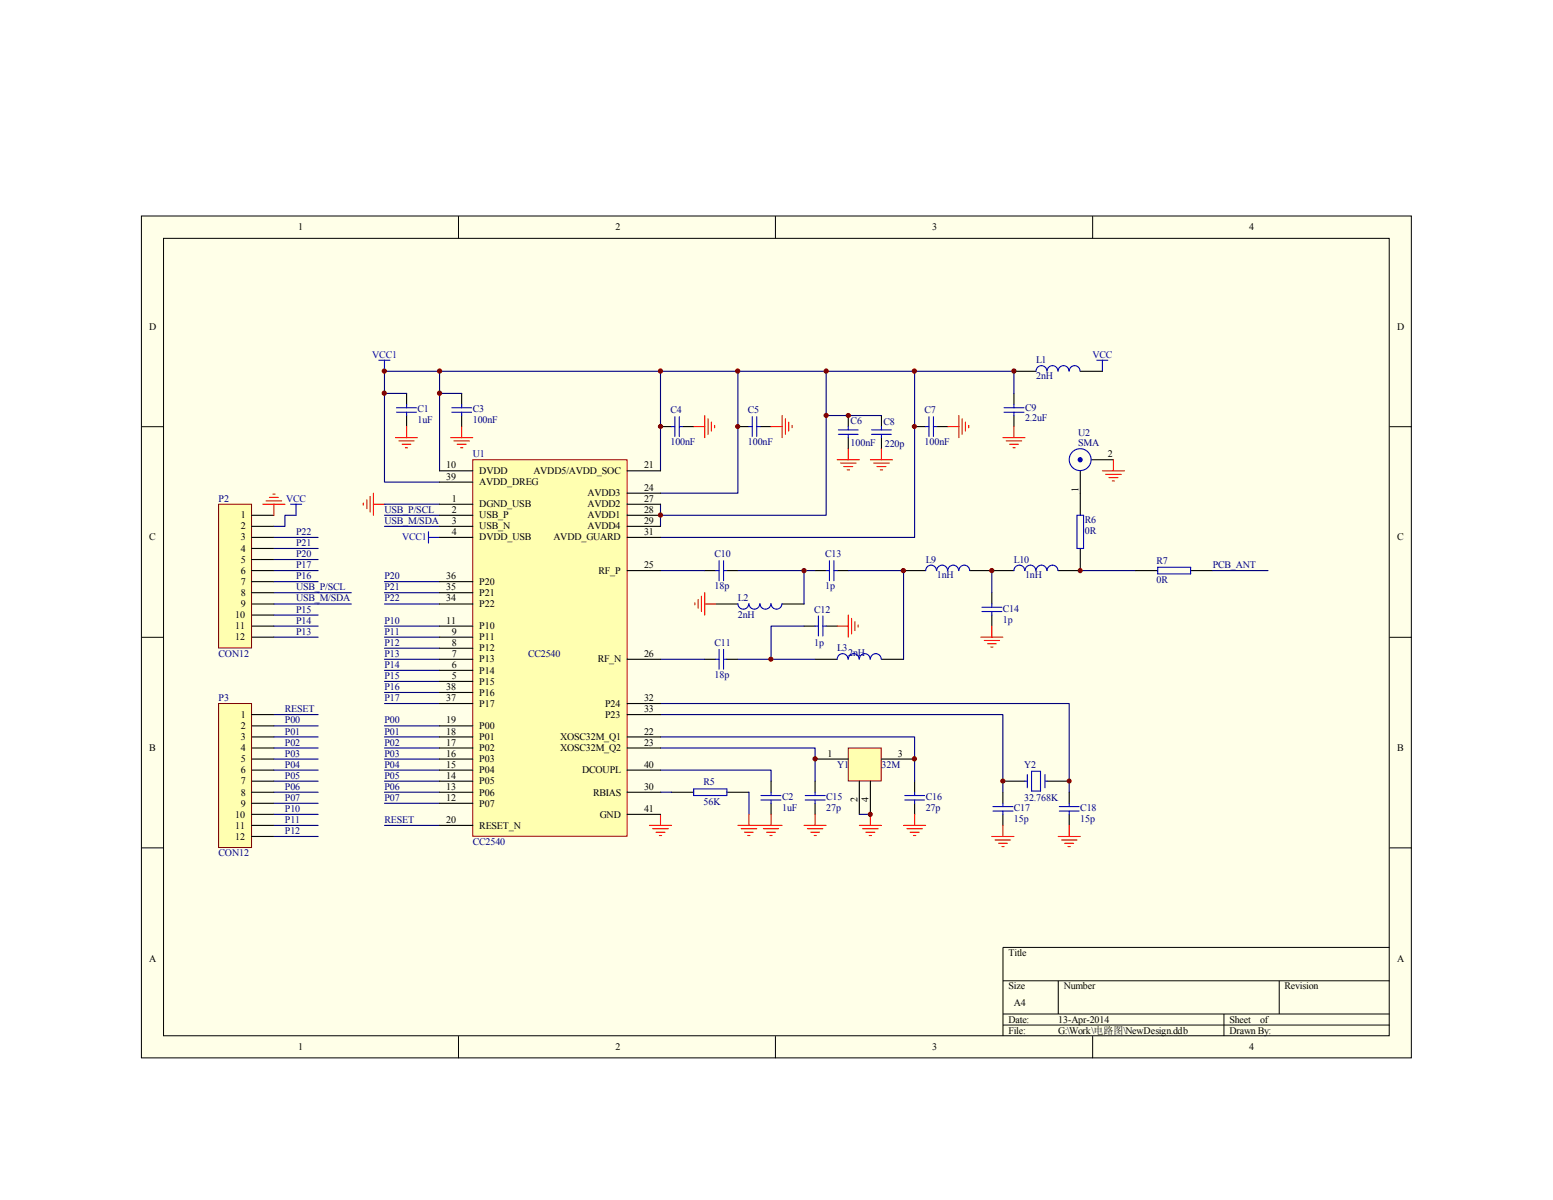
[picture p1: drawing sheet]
<svg xmlns="http://www.w3.org/2000/svg" width="279mm" height="216mm" viewBox="0 0 279 216" stroke-linecap="round" stroke-linejoin="round" font-family="sans-serif">
<path d="M25.4 38.9h228.5v151.4h-228.5z" fill="#ffffe8"/>
<g fill="none" stroke="#000" stroke-width=".18">
<path d="M25.4 38.9h228.5v151.4h-228.5zM82.5 38.9v4M139.5 38.9v4M196.6 38.9v4M29.4 42.9h220.5v143.5h-220.5zM25.5 76.8h3.9M250 76.8h4M25.5 114.7h3.9M250 114.7h4M25.5 152.5h3.9M250 152.5h4M180.4 176.5h69.6"/>
<path d="M190.4 176.5v5.9M230.1 176.5v5.9M250 170.5h-69.6v15.9M82.5 186.4v4M139.5 186.4v4M180.4 182.4h69.6M180.4 184.4h69.6M196.6 186.4v4M220.2 182.4v4"/>
</g>
<g fill="none" stroke="#000080" stroke-width=".2">
<path d="M69.2 70.8h4M79.1 70.8h4M79.1 66.8v17.9M118.8 66.8v17.9M132.8 66.8v21.9h-14M148.6 66.8v25.9h-29.8M148.6 74.8h10M164.5 66.8v29.9h-45.7M182.4 70.8v-4h-113.2v19.9h9.9M118.8 90.7v4M69.2 104.6h9.9M69.2 106.6h9.9"/>
<path d="M69.2 108.7h9.9M69.2 112.6h9.9M69.2 114.6h9.9M69.2 116.6h9.9M69.2 118.6h9.9M118.8 118.6h8M69.2 120.6h9.9M69.2 122.6h9.9M69.2 124.6h9.9M69.2 126.6h9.9M69.2 130.6h9.9M69.2 132.6h9.9"/>
<path d="M69.2 134.6h9.9M69.2 136.6h9.9M69.2 138.6h9.9M118.8 138.6h19.9v1.9M69.2 140.5h9.9M69.2 142.5h9.9M69.2 144.5h9.9M69.2 148.5h9.9M118.8 142.5h2M134.7 142.5v4"/>
</g>
<g fill="none" stroke="#000" stroke-width=".2">
<path d="M73.2 70.8v2M73.2 74.8v2M83.1 70.8v2M83.1 74.8v2M118.8 76.8h2M122.8 76.8h2M132.8 76.8h1.9M136.7 76.8h2M152.6 74.8v2M152.6 78.7v2M158.6 74.8v2M158.6 78.7v2"/>
<path d="M164.5 76.8h2M168.5 76.8h2M182.4 66.8h4M182.4 70.8v2M182.4 74.8v2M194.4 66.8h3.9M126.8 102.7h2M126.8 118.6h2M128.8 108.7h4M130.8 102.7h2M130.8 118.6h2M140.7 108.7h4"/>
<path d="M144.7 112.6h1.9M146.6 102.7h2M146.6 118.6h4M148.6 112.6h2M150.6 102.7h2M158.6 118.6h4M178.4 106.6v2.1M178.4 110.7v1.9M120.8 142.5h4M130.8 142.5h3.9M138.7 140.5v2M138.7 144.5v2"/>
<path d="M146.6 140.5v2M146.6 144.5v2M164.5 140.5v2M164.5 144.5v2M180.4 140.5h4M180.4 142.5v2M180.4 146.5v2M188.4 140.5h4M192.4 142.5v2M192.4 146.5v2"/>
</g>
<g fill="none" stroke="#00f" stroke-width=".2">
<path d="M71.3 73.4h3.6M71.3 74.2h3.6M73.2 72.8v.6M73.2 74.2v.6M81.3 73.4h3.5M81.3 74.2h3.5M83.1 72.8v.6M83.1 74.2v.6M120.8 76.8h.6M121.4 75v3.5M122.2 76.8h.6M122.2 75v3.5"/>
<path d="M134.7 76.8h.6M135.3 75v3.5M136.1 76.8h.6M136.1 75v3.5M150.8 78.1h3.6M150.8 77.3h3.6M152.6 76.8v.5M152.6 78.1v.6M156.8 78.1h3.6M156.8 77.3h3.6M158.6 76.8v.5M158.6 78.1v.6"/>
<path d="M166.5 76.8h.6M167.1 75v3.5M167.9 76.8h.6M167.9 75v3.5M180.6 73.4h3.6M180.6 74.2h3.6M182.4 72.8v.6M182.4 74.2v.6M186.4 66.8a.97 .97 0 0 1 1-1 .97 .97 0 0 1 .9 1M188.4 66.8a.97 .97 0 0 1 1-1 .97 .97 0 0 1 .9 1M190.4 66.8a.97 .97 0 0 1 .9-1 .97 .97 0 0 1 1 1M192.4 66.8a.97 .97 0 0 1 .9-1 .97 .97 0 0 1 1 1"/>
<path d="M197.3 64.8h2M198.3 64.8v2M128.8 102.7h.6M128.8 118.6h.6M129.4 100.9v3.6M129.4 116.8v3.6M130.2 102.7h.6M130.2 100.9v3.6M130.2 116.8v3.6M130.2 118.6h.6M132.8 108.6a.97 .97 0 0 0 .9 1 .97 .97 0 0 0 1-1M134.7 108.6a.97 .97 0 0 0 1 1 .97 .97 0 0 0 1-1"/>
<path d="M136.7 108.6a.97 .97 0 0 0 1 1 .97 .97 0 0 0 1-1M138.7 108.6a.97 .97 0 0 0 1 1 .97 .97 0 0 0 1-1M146.6 112.6h.6M147.2 110.8v3.6M148 112.6h.6M148 110.8v3.6M148.6 102.7h.6M149.2 100.9v3.6M150 102.7h.6M150 100.9v3.6M150.6 118.6a.97 .97 0 0 1 1-1 .97 .97 0 0 1 1 1M152.6 118.6a.97 .97 0 0 1 1-1 .97 .97 0 0 1 1 1"/>
<path d="M154.6 118.6a.97 .97 0 0 1 1-1 .97 .97 0 0 1 .9 1M156.6 118.6a.97 .97 0 0 1 1-1 .97 .97 0 0 1 .9 1M176.7 110h3.6M176.7 109.3h3.6M178.4 108.7v.6M178.4 110v.7M184.8 139.4v2.3M185.6 138.8h1.6v3.5h-1.6zM188 139.4v2.3M124.8 141.9h6v1.2h-6zM136.9 143.1h3.6M136.9 143.9h3.6"/>
<path d="M138.7 142.5v.6M138.7 143.9v.6M144.9 143.1h3.6M144.9 143.9h3.6M146.6 142.5v.6M146.6 143.9v.6M162.8 143.1h3.5M162.8 143.9h3.5M164.5 142.5v.6M164.5 143.9v.6M178.6 145.1h3.6M178.6 145.9h3.6"/>
<path d="M180.4 144.5v.6M180.4 145.9v.6M184.4 140.5h.4M188 140.5h.4M190.6 145.1h3.5M190.6 145.9h3.5M192.4 144.5v.6M192.4 145.9v.6"/>
</g>
<g fill="none" stroke="#f00" stroke-width=".2">
<path d="M71.2 78.7h3.9M71.8 79.3h2.7M72.3 79.9h1.6M73.2 76.8v1.9M81.1 78.7h3.9M81.7 79.3h2.8M82.3 79.9h1.6M83.1 76.8v1.9M124.8 76.8h2M126.8 74.8v3.9M127.4 75.4v2.7M128 75.9v1.7"/>
<path d="M128.6 76.5v.5M138.7 76.8h2M140.7 74.8v3.9M141.3 75.4v2.7M141.9 75.9v1.7M142.5 76.5v.5M170.5 76.8h2M172.5 74.8v3.9M173.1 75.4v2.7M173.7 75.9v1.7M174.3 76.5v.5M180.4 78.7h4"/>
<path d="M181 79.3h2.8M181.7 79.9h1.5M182.4 76.8v1.9M65.4 90.5v.4M66 89.9v1.6M66.6 89.3v2.8M67.2 88.7v4M67.2 90.7h2M72.9 80.6h.4M82.9 80.6h.4M150.6 82.7h4M151.2 83.3h2.8"/>
<path d="M151.8 83.9h1.6M152.4 84.5h.4M152.6 80.7v2M156.6 82.7h4M157.2 83.3h2.8M157.8 83.9h1.6M158.4 84.5h.4M158.6 80.7v2M182.2 80.6h.4M116.8 148.5h4M117.4 149.1h2.8M118 149.7h1.6"/>
<path d="M118.6 150.3h.4M118.8 146.5v2M132.8 148.5h7.9M133.4 149.1h2.7M133.9 149.7h1.6M134.5 150.3h.4M134.7 146.5v2M137.3 149.1h2.8M137.9 149.7h1.6M138.5 150.3h.4M138.7 146.5v2M144.7 148.5h3.9"/>
<path d="M145.2 149.1h2.8M145.9 149.7h1.5M146.5 150.3h.4M146.6 146.5v2M162.6 148.5h3.9M163.2 149.1h2.7M163.7 149.7h1.7M164.3 150.3h.5M164.5 146.5v2M178.4 150.5h4M179 151.1h2.8M179.7 151.7h1.5"/>
<path d="M180.3 152.3h.3M180.4 148.5v2M190.4 150.5h4M191 151.1h2.8M191.6 151.7h1.6M192.2 152.3h.4M192.4 148.5v2"/>
</g>
<path d="M39.4 126.6h5.9v25.9h-5.9z" fill="#ffffb0"/>
<path d="M39.3 126.6h6v25.9h-6z" fill="none" stroke="#800000" stroke-width=".18"/>
<path d="M45.3 128.6h4M45.3 130.6h4M45.3 132.6h4M45.3 134.6h4M45.3 136.6h4M45.3 138.6h4M45.3 140.5h4M45.3 142.5h4M45.3 144.5h4M45.3 146.5h4M45.3 148.5h4M45.3 150.5h4" fill="none" stroke="#000" stroke-width=".2"/>
<g fill="none" stroke="#000080" stroke-width=".2">
<path d="M69.2 90.7h9.9M69.2 92.7h9.9M69.2 94.7h9.9M49.3 128.6h7.9M49.3 130.6h7.9M49.3 132.6h7.9M49.3 134.6h7.9M49.3 136.6h7.9M49.3 138.6h7.9M49.3 140.5h7.9M49.3 142.5h7.9M49.3 144.5h7.9"/>
<path d="M49.3 146.5h7.9M49.3 148.5h7.9M49.3 150.5h7.9"/>
</g>
<path d="M39.4 90.8h5.9v25.8h-5.9z" fill="#ffffb0"/>
<path d="M39.3 90.7h6v25.9h-6z" fill="none" stroke="#800000" stroke-width=".18"/>
<g fill="none" stroke="#000" stroke-width=".2">
<path d="M45.3 92.7h4M45.3 94.7h4M45.3 96.7h4M45.3 98.7h4M45.3 100.7h4M45.3 102.7h4M45.3 104.6h4M45.3 106.6h4M45.3 108.7h4M45.3 110.7h4M45.3 112.6h4M45.3 114.6h4"/>
<path d="M162.6 102.7h3.9M174.5 102.7h7.9M190.4 102.7h4"/>
</g>
<g fill="none" stroke="#000080" stroke-width=".2">
<path d="M49.3 100.7h7.9M49.3 102.7h7.9M49.3 104.6h7.9M49.3 106.6h7.9M49.3 108.7h7.9M49.3 110.7h7.9M49.3 112.6h7.9M49.3 114.6h7.9M118.8 102.7h8M132.8 102.7h13.8M132.8 118.6h13.8M144.7 112.6h-6v6"/>
<path d="M144.7 102.7v6M152.6 102.7h10v15.9M178.4 102.7v3.9"/>
</g>
<g fill="none" stroke="#f00" stroke-width=".2">
<path d="M47.3 90.7h4M47.9 90.1h2.8M48.5 89.5h1.6M49.1 88.9h.4M49.3 90.7v2M125 108.5v.3M125.6 107.9v1.5M126.2 107.3v2.7M126.8 106.6v4.1M126.8 108.7h2M150.6 112.6h2M152.6 110.7v3.9"/>
<path d="M153.2 111.3v2.7M153.8 111.8v1.7M154.4 112.4v.4M176.4 114.6h4M177.1 115.2h2.7M177.7 115.8h1.5M178.3 116.4h.3M178.4 112.6v2"/>
</g>
<g fill="none" stroke="#00f" stroke-width=".2">
<path d="M68.2 64.8h1.9M69.2 64.8v2M52.3 90.7h2M53.3 90.7v2M77.1 95.7v2M77.1 96.7h2M166.5 102.7a.97 .97 0 0 1 1-1 .97 .97 0 0 1 1 1M168.5 102.7a.97 .97 0 0 1 1-1 .97 .97 0 0 1 1 1M170.5 102.7a.97 .97 0 0 1 1-1 .97 .97 0 0 1 1 1M172.5 102.7a.97 .97 0 0 1 1-1 .97 .97 0 0 1 1 1M182.4 102.7a.97 .97 0 0 1 1-1 .97 .97 0 0 1 1 1M184.4 102.7a.97 .97 0 0 1 1-1 .97 .97 0 0 1 1 1"/>
<path d="M186.4 102.7a.97 .97 0 0 1 1-1 .97 .97 0 0 1 .9 1M188.4 102.7a.97 .97 0 0 1 1-1 .97 .97 0 0 1 .9 1"/>
</g>
<g fill="#800000" stroke="#800000" stroke-width=".18">
<circle cx="79.1" cy="66.8" r=".38"/>
<circle cx="164.5" cy="66.8" r=".38"/>
<circle cx="118.8" cy="66.8" r=".38"/>
<circle cx="132.7" cy="66.8" r=".38"/>
<circle cx="148.6" cy="66.8" r=".38"/>
<circle cx="118.8" cy="76.7" r=".37"/>
<circle cx="132.7" cy="76.7" r=".37"/>
<circle cx="152.6" cy="74.7" r=".37"/>
<circle cx="164.5" cy="76.7" r=".37"/>
<circle cx="69.1" cy="66.8" r=".38"/>
<circle cx="69.1" cy="70.7" r=".38"/>
<circle cx="79.1" cy="70.7" r=".38"/>
<circle cx="148.6" cy="74.7" r=".37"/>
<circle cx="144.7" cy="102.7" r=".38"/>
<circle cx="162.5" cy="102.7" r=".38"/>
<circle cx="178.4" cy="102.7" r=".38"/>
<circle cx="138.7" cy="118.6" r=".37"/>
</g>
<path d="M152.7 134.6h5.8v5.9h-5.8z" fill="#ffffb0"/>
<path d="M152.6 134.6h5.9v5.9h-5.9z" fill="none" stroke="#800000" stroke-width=".18"/>
<path d="M146.6 136.6h6M158.6 136.6h5.9M154.6 140.5v6M156.6 140.5v6" fill="none" stroke="#000" stroke-width=".2"/>
<path d="M194.4 102.7h9.9M118.8 128.6h61.6v13.9M118.8 126.6h73.6v15.9M118.8 134.6h27.8v5.9M118.8 132.6h45.7v7.9M154.6 146.5h2" fill="none" stroke="#000080" stroke-width=".2"/>
<path d="M154.6 148.5h4M155.2 149.1h2.8M155.8 149.7h1.6M156.4 150.3h.4M156.6 146.5v2" fill="none" stroke="#f00" stroke-width=".2"/>
<g fill="#800000" stroke="#800000" stroke-width=".18">
<circle cx="192.3" cy="140.5" r=".36"/>
<circle cx="180.4" cy="140.5" r=".37"/>
<circle cx="146.6" cy="136.5" r=".38"/>
<circle cx="164.5" cy="136.5" r=".38"/>
<circle cx="156.6" cy="146.5" r=".37"/>
</g>
<path d="M85.1 82.8h27.7v67.7h-27.7z" fill="#ffffb0"/>
<path d="M85 82.7h27.8v67.8h-27.8z" fill="none" stroke="#800000" stroke-width=".18"/>
<g fill="none" stroke="#000" stroke-width=".2">
<path d="M79.1 84.7h5.9M79.1 86.7h5.9M79.1 90.7h5.9M79.1 92.7h5.9M79.1 94.7h5.9M79.1 96.7h5.9M112.9 84.7h5.9M112.9 90.7h5.9M112.9 92.7h5.9M112.9 94.7h5.9M112.9 96.7h5.9M112.9 88.7h5.9"/>
<path d="M194.4 84.7v8M194.4 98.7v4M196.3 82.7h4M79.1 104.6h5.9M79.1 106.6h5.9M79.1 108.7h5.9M79.1 112.6h5.9M79.1 114.6h5.9M79.1 116.6h5.9M79.1 118.6h5.9M112.9 118.6h5.9M112.9 102.7h5.9"/>
<path d="M204.3 102.7h4M214.2 102.7h4M79.1 120.6h5.9M79.1 122.6h5.9M79.1 124.6h5.9M79.1 126.6h5.9M79.1 130.6h5.9M79.1 132.6h5.9M79.1 134.6h5.9M79.1 136.6h5.9M79.1 138.6h5.9M112.9 126.6h5.9"/>
<path d="M112.9 132.6h5.9M112.9 134.6h5.9M112.9 138.6h5.9M112.9 128.6h5.9M79.1 140.5h5.9M79.1 142.5h5.9M79.1 144.5h5.9M79.1 148.5h5.9M112.9 142.5h5.9M112.9 146.5h5.9"/>
</g>
<g fill="#800000" stroke="#800000" stroke-width=".18">
<circle cx="118.8" cy="92.7" r=".38"/>
<circle cx="182.4" cy="66.8" r=".38"/>
<circle cx="194.3" cy="102.7" r=".37"/>
</g>
<path d="M49.3 96.7h7.9M49.3 98.7h7.9M53.3 92.7h-2v2h-2M57.2 106.6h6M57.2 108.7h6M218.2 102.7h9.9" fill="none" stroke="#000080" stroke-width=".2"/>
<g fill="none" stroke="#00f" stroke-width=".2">
<path d="M193.8 92.7h1.1v6h-1.1zM208.3 102.1h5.9v1.2h-5.9z"/>
<circle cx="194.3" cy="82.7" r="1.97"/>
</g>
<circle cx="194.3" cy="82.7" r=".37" fill="#00f" stroke="#00f" stroke-width=".2"/>
<path d="M198.3 84.7h4M198.9 85.3h2.8M199.5 85.9h1.6M200.1 86.5h.4M200.3 82.7v2" fill="none" stroke="#f00" stroke-width=".2"/>
<g font-size="1.8">
<text x="53.6" y="41.4">1</text>
<text x="110.7" y="41.4">2</text>
<text x="167.7" y="41.4">3</text>
<text x="224.8" y="41.4">4</text>
<text x="26.8" y="59.4">D</text>
<text x="251.4" y="59.4">D</text>
<text x="199.3" y="82.3">2</text>
<text x="80.3" y="84.3">10</text>
<text x="80.3" y="86.3">39</text>
<text x="86.2" y="85.3">DVDD</text>
<text x="86.2" y="87.3">AVDD_DREG</text>
<text x="96" y="85.3">AVDD5/AVDD_SOC</text>
<text x="105.7" y="89.3">AVDD3</text>
<text x="115.9" y="84.3">21</text>
<text x="115.9" y="88.3">24</text>
<text x="194" y="88.5" transform="rotate(-90 194 88.5)">1</text>
<text x="43.3" y="93.3">1</text>
<text x="43.3" y="95.2">2</text>
<text x="81.3" y="90.3">1</text>
<text x="81.3" y="92.3">2</text>
<text x="81.3" y="94.3">3</text>
<text x="86.2" y="91.3">DGND_USB</text>
<text x="86.2" y="93.3">USB_P</text>
<text x="86.2" y="95.2">USB_N</text>
<text x="105.7" y="91.3">AVDD2</text>
<text x="105.7" y="93.3">AVDD1</text>
<text x="105.7" y="95.2">AVDD4</text>
<text x="115.9" y="90.3">27</text>
<text x="115.9" y="92.3">28</text>
<text x="115.9" y="94.3">29</text>
<text x="26.8" y="97.2">C</text>
<text x="43.3" y="97.2">3</text>
<text x="43.3" y="99.3">4</text>
<text x="43.3" y="101.3">5</text>
<text x="81.3" y="96.3">4</text>
<text x="86.2" y="97.2">DVDD_USB</text>
<text x="99.6" y="97.2">AVDD_GUARD</text>
<text x="115.9" y="96.3">31</text>
<text x="251.4" y="97.2">C</text>
<text x="43.3" y="103.2">6</text>
<text x="43.3" y="105.2">7</text>
<text x="43.3" y="107.2">8</text>
<text x="80.3" y="104.2">36</text>
<text x="80.3" y="106.2">35</text>
<text x="86.2" y="105.2">P20</text>
<text x="86.2" y="107.2">P21</text>
<text x="107.7" y="103.2">RF_P</text>
<text x="115.9" y="102.2">25</text>
<text x="42.3" y="111.2">10</text>
<text x="42.3" y="113.2">11</text>
<text x="43.3" y="109.2">9</text>
<text x="80.3" y="108.2">34</text>
<text x="80.3" y="112.2">11</text>
<text x="86.2" y="109.2">P22</text>
<text x="86.2" y="113.2">P10</text>
<text x="42.3" y="115.2">12</text>
<text x="81.3" y="114.2">9</text>
<text x="81.3" y="116.2">8</text>
<text x="81.3" y="118.2">7</text>
<text x="86.2" y="115.2">P11</text>
<text x="86.2" y="117.2">P12</text>
<text x="86.2" y="119.2">P13</text>
<text x="107.5" y="119.2">RF_N</text>
<text x="115.9" y="118.2">26</text>
<text x="80.3" y="124.2">38</text>
<text x="81.3" y="120.2">6</text>
<text x="81.3" y="122.2">5</text>
<text x="86.2" y="121.2">P14</text>
<text x="86.2" y="123.2">P15</text>
<text x="86.2" y="125.2">P16</text>
<text x="43.3" y="129.2">1</text>
<text x="43.3" y="131.1">2</text>
<text x="80.3" y="126.1">37</text>
<text x="80.3" y="130.1">19</text>
<text x="86.2" y="127.2">P17</text>
<text x="86.2" y="131.1">P00</text>
<text x="108.9" y="127.2">P24</text>
<text x="108.9" y="129.2">P23</text>
<text x="115.9" y="126.1">32</text>
<text x="115.9" y="128.1">33</text>
<text x="26.8" y="135.1">B</text>
<text x="43.3" y="133.1">3</text>
<text x="43.3" y="135.1">4</text>
<text x="43.3" y="137.1">5</text>
<text x="80.3" y="132.2">18</text>
<text x="80.3" y="134.2">17</text>
<text x="80.3" y="136.1">16</text>
<text x="86.2" y="133.1">P01</text>
<text x="86.2" y="135.1">P02</text>
<text x="86.2" y="137.1">P03</text>
<text x="100.8" y="133.1">XOSC32M_Q1</text>
<text x="100.8" y="135.1">XOSC32M_Q2</text>
<text x="115.9" y="132.2">22</text>
<text x="115.9" y="134.2">23</text>
<text x="148.8" y="136.1">1</text>
<text x="161.6" y="136.1">3</text>
<text x="251.4" y="135.1">B</text>
<text x="43.3" y="139.1">6</text>
<text x="43.3" y="141.1">7</text>
<text x="43.3" y="143.1">8</text>
<text x="80.3" y="138.1">15</text>
<text x="80.3" y="140.1">14</text>
<text x="80.3" y="142.1">13</text>
<text x="86.2" y="139.1">P04</text>
<text x="86.2" y="141.1">P05</text>
<text x="86.2" y="143.1">P06</text>
<text x="104.7" y="139.1">DCOUPL</text>
<text x="106.7" y="143.1">RBIAS</text>
<text x="115.9" y="138.1">40</text>
<text x="115.9" y="142.1">30</text>
<text x="42.3" y="147.1">10</text>
<text x="42.3" y="149.1">11</text>
<text x="43.3" y="145.1">9</text>
<text x="80.3" y="144.1">12</text>
<text x="80.3" y="148.1">20</text>
<text x="86.2" y="145.1">P07</text>
<text x="86.2" y="149.1">RESET_N</text>
<text x="107.9" y="147.1">GND</text>
<text x="115.9" y="146.1">41</text>
<text x="154.3" y="144.3" transform="rotate(-90 154.3 144.3)">2</text>
<text x="156.3" y="144.3" transform="rotate(-90 156.3 144.3)">4</text>
<text x="42.3" y="151.1">12</text>
<text x="26.8" y="173">A</text>
<text x="181.4" y="172">Title</text>
<text x="251.4" y="173">A</text>
<text x="181.4" y="178">Size</text>
<text x="191.4" y="178">Number</text>
<text x="231.1" y="178">Revision</text>
<text x="181.4" y="184">Date:</text>
<text x="181.4" y="186">File:</text>
<text x="182.4" y="181">A4</text>
<text x="190.4" y="184">13-Apr-2014</text>
<text x="190.4" y="186">G:\Work\电路图\NewDesign.ddb</text>
<text x="221.2" y="184">Sheet</text>
<text x="221.2" y="186">Drawn By:</text>
<text x="226.7" y="184">of</text>
<text x="53.6" y="189">1</text>
<text x="110.7" y="189">2</text>
<text x="167.7" y="189">3</text>
<text x="224.8" y="189">4</text>
</g>
<g font-size="1.8" fill="#00f">
<text x="67" y="64.3">VCC1</text>
<text x="196.6" y="64.3">VCC</text>
<text x="51.5" y="90.3">VCC</text>
<text x="72.4" y="97.2">VCC1</text>
</g>
<g font-size="1.8" fill="#000080">
<text x="186.4" y="65.4">L1</text>
<text x="186.4" y="68.2">2nH</text>
<text x="75.1" y="74.1">C1</text>
<text x="75.1" y="76.1">1uF</text>
<text x="85.1" y="74.1">C3</text>
<text x="85.1" y="76.1">100nF</text>
<text x="120.6" y="74.3">C4</text>
<text x="134.5" y="74.3">C5</text>
<text x="153" y="76.3">C6</text>
<text x="159" y="76.5">C8</text>
<text x="166.3" y="74.3">C7</text>
<text x="184.4" y="73.9">C9</text>
<text x="184.4" y="75.7">2.2uF</text>
<text x="85.1" y="82.3">U1</text>
<text x="120.6" y="80.1">100nF</text>
<text x="134.5" y="80.1">100nF</text>
<text x="153" y="80.3">100nF</text>
<text x="159.2" y="80.5">220p</text>
<text x="166.3" y="80.1">100nF</text>
<text x="194" y="78.5">U2</text>
<text x="194" y="80.3">SMA</text>
<text x="39.3" y="90.3">P2</text>
<text x="69.2" y="92.3">USB_P/SCL</text>
<text x="69.2" y="94.3">USB_M/SDA</text>
<text x="195.2" y="94.1">R6</text>
<text x="53.3" y="96.3">P22</text>
<text x="53.3" y="100.2">P20</text>
<text x="53.3" y="98.3">P21</text>
<text x="128.6" y="100.2">C10</text>
<text x="148.5" y="100.2">C13</text>
<text x="166.5" y="101.3">L9</text>
<text x="182.4" y="101.3">L10</text>
<text x="195.2" y="96.1">0R</text>
<text x="208.1" y="101.4">R7</text>
<text x="53.3" y="104.2">P16</text>
<text x="53.3" y="102.2">P17</text>
<text x="53.3" y="106.2">USB_P/SCL</text>
<text x="69.2" y="104.2">P20</text>
<text x="69.2" y="106.2">P21</text>
<text x="128.6" y="106">18p</text>
<text x="148.5" y="106">1p</text>
<text x="168.5" y="104.1">1nH</text>
<text x="184.4" y="104.1">1nH</text>
<text x="208.1" y="104.8">0R</text>
<text x="218.2" y="102.2">PCB_ANT</text>
<text x="53.3" y="112.2">P14</text>
<text x="53.3" y="110.2">P15</text>
<text x="53.3" y="108.2">USB_M/SDA</text>
<text x="69.2" y="108.2">P22</text>
<text x="69.2" y="112.2">P10</text>
<text x="132.8" y="108.2">L2</text>
<text x="132.8" y="111.2">2nH</text>
<text x="146.5" y="110.2">C12</text>
<text x="180.4" y="110">C14</text>
<text x="180.4" y="112">1p</text>
<text x="39.3" y="118.2">CON12</text>
<text x="53.3" y="114.2">P13</text>
<text x="69.2" y="114.2">P11</text>
<text x="69.2" y="116.2">P12</text>
<text x="69.2" y="118.2">P13</text>
<text x="95" y="118.2">CC2540</text>
<text x="128.6" y="116.2">C11</text>
<text x="146.5" y="116.2">1p</text>
<text x="150.6" y="117.2">L3</text>
<text x="152.6" y="118">2nH</text>
<text x="69.2" y="120.2">P14</text>
<text x="69.2" y="122.2">P15</text>
<text x="69.2" y="124.2">P16</text>
<text x="128.6" y="122">18p</text>
<text x="39.3" y="126.1">P3</text>
<text x="51.3" y="128.1">RESET</text>
<text x="51.3" y="130.1">P00</text>
<text x="69.2" y="126.1">P17</text>
<text x="69.2" y="130.1">P00</text>
<text x="51.3" y="132.2">P01</text>
<text x="51.3" y="134.2">P02</text>
<text x="51.3" y="136.1">P03</text>
<text x="69.2" y="132.2">P01</text>
<text x="69.2" y="134.2">P02</text>
<text x="69.2" y="136.1">P03</text>
<text x="51.3" y="138.1">P04</text>
<text x="51.3" y="140.1">P05</text>
<text x="51.3" y="142.1">P06</text>
<text x="69.2" y="138.1">P04</text>
<text x="69.2" y="140.1">P05</text>
<text x="69.2" y="142.1">P06</text>
<text x="126.6" y="141.3">R5</text>
<text x="140.7" y="143.9">C2</text>
<text x="148.6" y="143.9">C15</text>
<text x="150.6" y="138.1">Y1</text>
<text x="158.6" y="138.1">32M</text>
<text x="166.5" y="143.9">C16</text>
<text x="184.2" y="138.1">Y2</text>
<text x="51.3" y="144.1">P07</text>
<text x="51.3" y="146.1">P10</text>
<text x="51.3" y="148.1">P11</text>
<text x="69.2" y="144.1">P07</text>
<text x="69.2" y="148.1">RESET</text>
<text x="126.6" y="144.9">56K</text>
<text x="140.7" y="145.9">1uF</text>
<text x="148.6" y="145.9">27p</text>
<text x="166.5" y="145.9">27p</text>
<text x="182.4" y="145.9">C17</text>
<text x="182.4" y="147.9">15p</text>
<text x="184.2" y="144.1">32.768K</text>
<text x="194.4" y="145.9">C18</text>
<text x="194.4" y="147.9">15p</text>
<text x="39.3" y="154.1">CON12</text>
<text x="51.3" y="150.1">P12</text>
<text x="85.1" y="152.1">CC2540</text>
</g>
</svg>
